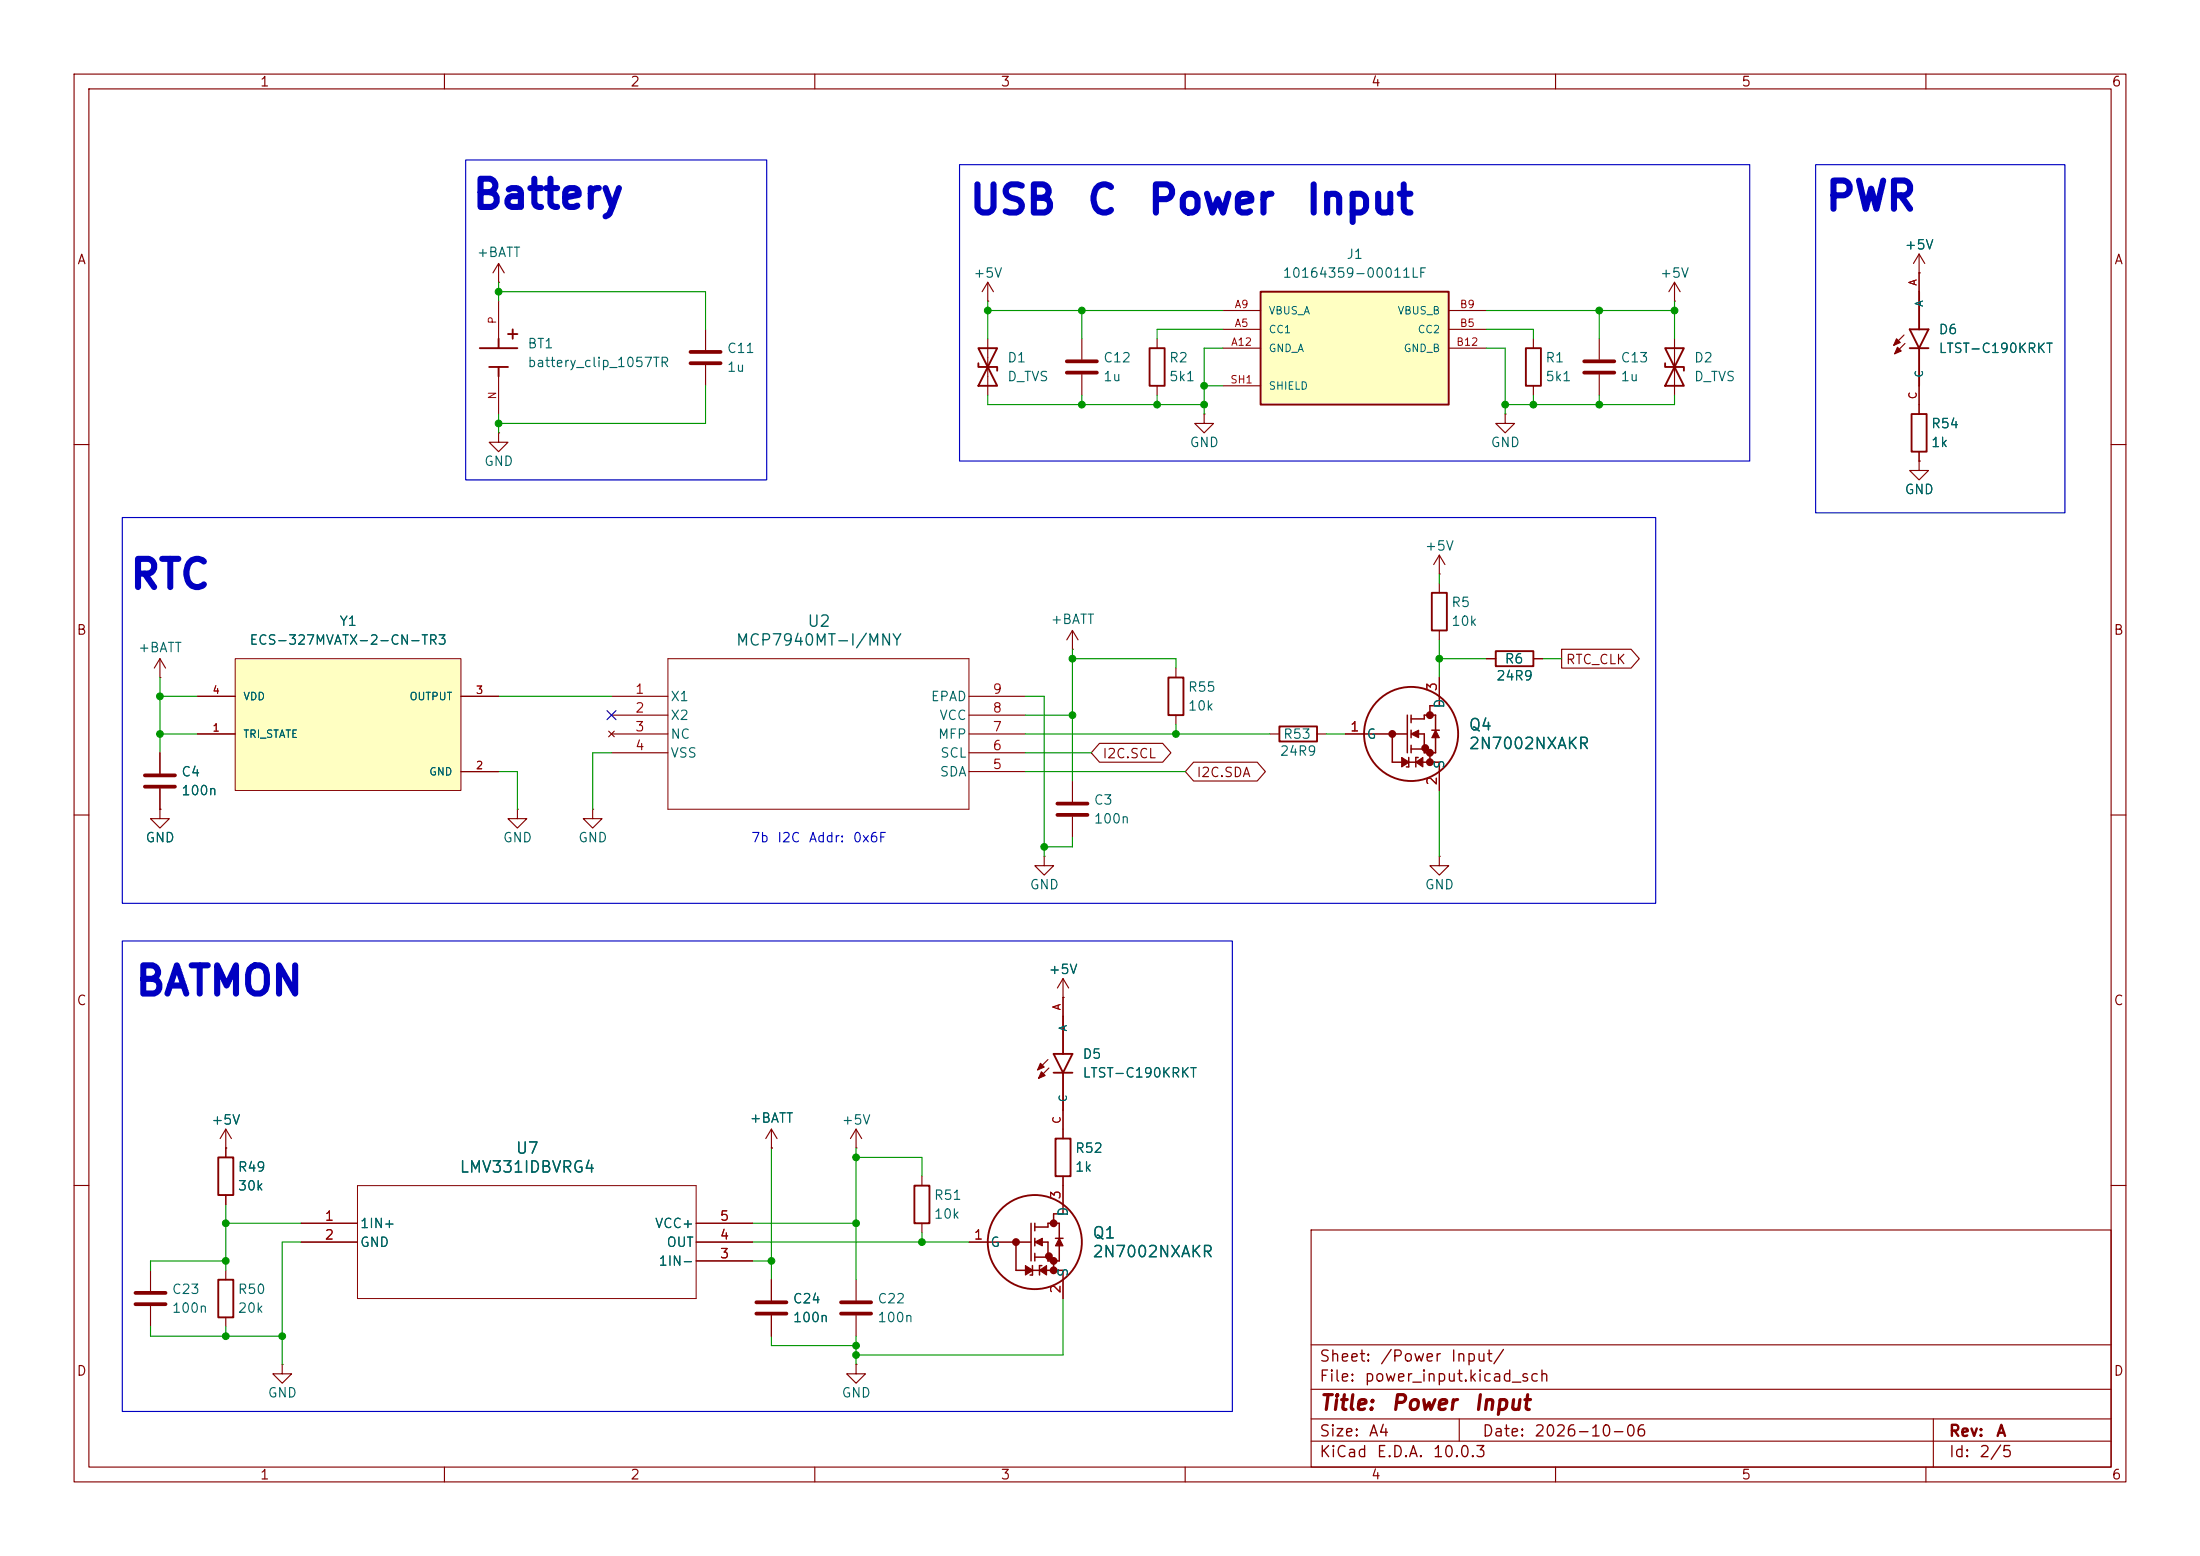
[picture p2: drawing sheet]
<svg xmlns="http://www.w3.org/2000/svg" width="297mm" height="210mm" viewBox="0 0 297 210" stroke-linecap="round" stroke-linejoin="round" font-family="sans-serif">
<g fill="none" stroke="#840000" stroke-width=".15">
<path d="M10 10h277v190h-277zM12 12h273v186h-273zM60 10v2M110 10v2M160 10v2M210 10v2M260 10v2M156.2 45.7v1.3M156.2 52.1v1.2M10 60h2M285 60h2M158.7 90.2v1.2"/>
<path d="M158.7 96.5v1.3M171.4 99.1h1.3M177.8 99.1h1.3M10 110h2M285 110h2M10 160h2M115.6 172.7v2.8M115.6 177.5v2.8M177 166h108v32h-108zM285 160h2M60 198v2M110 198v2"/>
<path d="M160 198v2M177 194.5h108M177 191.5h108M177 187.5h108M177 181.5h108M197 191.5v3M210 198v2M260 198v2M261 191.5v6.5"/>
</g>
<path d="M155.2 47h2v5.1h-2zM157.7 91.4h2.1v5.1h-2.1zM172.7 98h5.1v2.1h-5.1z" fill="none" stroke="#840000" stroke-width=".25"/>
<path d="M113.5 175.8h4.1M113.5 177.3h4.1" fill="none" stroke="#840000" stroke-width=".51"/>
<path d="M31.7 88.9h30.5v17.8h-30.5z" fill="#ffffc2"/>
<path d="M31.7 88.9h30.5v17.8h-30.5zM90.2 88.9h40.6v20.3h-40.6zM48.3 160h45.7v15.3h-45.7z" fill="none" stroke="#840000" stroke-width=".14"/>
<g fill="none" stroke="#840000" stroke-width=".15">
<path d="M67.3 38.1h.1M67.3 35.6l-.8 1.2M67.3 35.6l.8 1.2M67.3 35.6v2.5M133.3 38.1l-.7 1.3M133.3 38.1l.8 1.3M133.3 38.1v2.5M259.1 36.8h.1M259.1 34.3v5.1M259.1 34.3l-.8 1.3M259.1 34.3l.7 1.3M67.3 58.4v1.3h1.3l-1.3 1.3-1.3-1.3h1.3"/>
<path d="M67.3 58.4h.1M67.3 40.6v5.1M67.3 50.8v5.1M95.2 44.5v2.7M95.2 49.3v2.8M133.3 40.6h.1M133.3 45.7v7.6M257 45.2l-1.3 1.4M257.2 46.4l-1.4 1.4M259.1 52.1v3.8M259.1 62.2v1.3h1.2l-1.2 1.3-1.3-1.3h1.3M259.1 62.2h.1"/>
<path d="M259.1 61v1.2M21.6 91.4h.1M21.6 88.9l-.8 1.3M21.6 88.9l.8 1.3M21.6 88.9v2.5M26.7 99.1h5M26.7 94h5M62.2 94h5.1M82.2 98.7l.7 .7M82.5 99.1h7.7M82.5 94h7.7M82.5 96.5h7.7"/>
<path d="M82.9 98.7l-.7 .7M130.8 99.1h7.6M130.8 94h7.6M130.8 96.5h7.6M144.8 87.6h.1M144.8 85.1l-.8 1.3M144.8 85.1l.7 1.3M144.8 85.1v2.5M181.6 99.1h2.5M194.3 91.4v2.6M21.6 101.6v2.8M21.6 106.4v2.8"/>
<path d="M62.2 104.1h5.1M82.5 101.6h7.7M130.8 104.1h7.6M130.8 101.6h7.6M141 115.6v1.2h1.2l-1.2 1.3-1.3-1.3h1.3M141 115.6h.1M144.8 105.4v2.8M144.8 110.2v2.8M194.3 115.6v1.2h1.3l-1.3 1.3-1.3-1.3h1.3M194.3 115.6h.1M194.3 104.1v2.6M143.5 134.6h.1"/>
<path d="M143.5 132.1v5.1M143.5 132.1l-.8 1.3M143.5 132.1l.8 1.3M30.5 154.9h.1M30.5 152.4v3.8M30.5 152.4l-.8 1.3M30.5 152.4l.7 1.3M104.1 154.9h.1M104.1 152.4l-.7 1.3M104.1 152.4l.8 1.3M104.1 152.4v2.5M115.6 154.9h.1"/>
<path d="M115.6 152.4l-.8 1.3M115.6 152.4l.7 1.3M115.6 152.4v2.5M141.5 143l-1.4 1.4M141.6 144.1l-1.4 1.4M143.5 149.9v3.8M143.5 158.8v3.8M30.5 161.3v1.3M40.6 165.1h7.7M40.6 167.6h7.7M94 165.1h7.6M94 167.6h7.6"/>
<path d="M94 170.2h7.6M104.1 172.7v2.8M104.1 177.5v2.8M130.8 167.6h2.5M143.5 172.7v2.6M38.1 184.2v1.2h1.3l-1.3 1.3-1.3-1.3h1.3M38.1 184.2h.1M115.6 184.2v1.2h1.2l-1.2 1.3-1.3-1.3h1.3M115.6 184.2h.1"/>
</g>
<g fill="none" stroke="#840000" stroke-width=".25">
<path d="M259.1 39.4v5.1M64.8 47h5M66 49.5h2.6M67.3 45.7v1.3M67.3 49.5v1.3M68.6 45.1h1.2M69.2 44.5v1.2M132.1 47h2.5l-2.5 5.1h2.5zM132.1 49v.5h2.5v.5M257.8 47h2.5M257.8 44.5h2.5l-1.2 2.5zM258.1 55.9h2v5.1h-2z"/>
<path d="M259.1 47v5.1M143.5 137.2v5M29.5 156.2h2v5.1h-2zM142.2 144.8h2.6M142.2 142.2h2.6l-1.3 2.6zM142.5 153.7h2v5.1h-2zM143.5 144.8v5.1"/>
<circle cx="190.5" cy="99.1" r="6.3"/>
<circle cx="139.7" cy="167.6" r="6.3"/>
</g>
<g fill="none" stroke="#840000" stroke-width=".2">
<path d="M184.1 99.1h5.9M188 99.1v3.8h1.2M190 96.5v5.1M190.5 97h1.8v-.5h1.5v2.1M190.5 96.5v1M190.5 98.6v1M191.5 99.1h.8v2.5h1.5v-2M193.3 98.6h1M194.3 94v1.3h-1.3v1.2M190.2 102.2v1.3h-.3M190.2 102.9h4.1v1.2M190.5 100.6v1"/>
<path d="M190.5 101.1h1.8M191.5 102.2h-.4v1.3M193 101.6v1.3M133.3 167.6h5.9M137.2 167.6v3.9h1.2M139.2 165.1v5.1M139.4 170.8v1.3h-.3M139.4 171.5h4.1v1.2M139.7 165.6h1.8v-.5h1.5v2M139.7 165.1v1M139.7 167.1v1M139.7 169.2v1"/>
<path d="M139.7 169.7h1.8M140.7 170.8h-.4v1.3M140.7 167.6h.8v2.6h1.5v-2.1M142.2 170.2v1.3M142.5 167.1h1M143.5 162.6v1.2h-1.3v1.3"/>
</g>
<g fill="#840000" stroke="#840000" stroke-width=".51">
<circle cx="137.2" cy="167.6" r=".28"/>
<circle cx="141.6" cy="169.5" r=".28"/>
<circle cx="142.2" cy="165.1" r=".28"/>
<circle cx="142.2" cy="170.2" r=".28"/>
<circle cx="142.2" cy="171.5" r=".28"/>
<circle cx="188" cy="99.1" r=".28"/>
<circle cx="192.4" cy="101" r=".28"/>
<circle cx="193" cy="96.5" r=".28"/>
<circle cx="193" cy="101.6" r=".28"/>
<circle cx="193" cy="102.9" r=".28"/>
</g>
<g fill="#840000" stroke="#840000" stroke-width=".15">
<path d="M138.4 170.8l1 .7-1 .6z"/>
<path d="M140.3 171.5l1-.7v1.3z"/>
<path d="M139.7 167.6l1-.5v1z"/>
<path d="M143 167.1l.5 1h-1z"/>
<path d="M140.6 144.7l.5 .5-.9 .3z"/>
<path d="M140.5 143.5l.5 .5-.9 .4z"/>
<path d="M189.2 102.2l1 .7-1 .6z"/>
<path d="M191.1 102.9l1-.7v1.3z"/>
<path d="M190.5 99.1l1-.5v1z"/>
<path d="M193.8 98.6l.5 1h-1z"/>
<path d="M256.2 46.9l.5 .5-.9 .4z"/>
<path d="M256 45.7l.5 .5-.8 .4z"/>
</g>
<path d="M93.2 47.5h4.1M93.2 49h4.1M19.6 104.6h4M19.6 106.2h4M142.7 108.5h4.1M142.7 110h4.1M102.1 175.8h4.1M102.1 177.3h4.1" fill="none" stroke="#840000" stroke-width=".51"/>
<path d="M170.2 39.4h25.4v15.2h-25.4z" fill="#ffffc2"/>
<path d="M170.2 39.4h25.4v15.2h-25.4zM206 47h2v5.1h-2zM224.8 47h2.5l-2.5 5.1h2.5zM224.8 49v.5h2.5v.5M193.3 80h2v5.1h-2zM201.9 87.9h5.1v2h-5.1zM29.5 172.7h2v5.1h-2zM123.4 160h2.1v5.1h-2.1z" fill="none" stroke="#840000" stroke-width=".25"/>
<g fill="none" stroke="#840000" stroke-width=".15">
<path d="M226.1 38.1v2.5M226.1 38.1l-.8 1.3M226.1 38.1l.7 1.3M259.1 36.8h.1M259.1 36.8v2.6M146 45.7v2.8M146 50.5v2.8M162.6 55.9v1.3h1.2l-1.2 1.2-1.3-1.2h1.3M162.6 55.9h.1M165.1 44.5h5.1M165.1 41.9h5.1M165.1 47h5.1"/>
<path d="M165.1 52.1h5.1M195.6 44.5h5.1M195.6 41.9h5.1M195.6 47h5.1M203.2 55.9v1.3h1.3l-1.3 1.2-1.3-1.2h1.3M203.2 55.9h.1M207 45.7v1.3M207 52.1v1.2M215.9 45.7v2.8M215.9 50.5v2.8M226.1 40.6h.1M226.1 45.7v7.6"/>
<path d="M259.1 52.1v3.8M194.3 77.5h.1M194.3 74.9v2.6M194.3 78.7v1.3M194.3 74.9l-.8 1.3M194.3 74.9l.8 1.3M259.1 62.2h.1M259.1 61v1.2M26.7 99.1h5M26.7 94h5M62.2 94h5.1M181.6 99.1h2.5"/>
<path d="M194.3 85.1v1.3M194.3 91.4v2.6M200.7 88.9h1.2M207 88.9h1.3M210.8 87.6h9.4l1.1 1.3-1.1 1.3h-9.4zM21.6 109.2v1.3h1.3l-1.3 1.3-1.3-1.3h1.3M21.6 109.2h.1M21.6 101.6v2.8M21.6 106.4v2.8M62.2 104.1h5.1M69.8 109.2v1.3h1.3l-1.3 1.3-1.2-1.3h1.2M69.8 109.2h.1"/>
<path d="M80 109.2v1.3h1.3l-1.3 1.3-1.3-1.3h1.3M80 109.2h.1M148.4 100.3h8.6l1.1 1.3-1.1 1.3h-8.6l-1.1-1.3zM161.1 102.9h8.6l1.1 1.2-1.1 1.3h-8.6l-1.1-1.3zM194.3 104.1v2.6M143.5 134.6h.1M143.5 134.6v2.6M30.5 154.9h.1M30.5 154.9v1.3M104.1 154.9h.1M124.5 158.8v1.2M143.5 149.9v3.8"/>
<path d="M143.5 158.8v3.8M20.3 171.5v2.7M20.3 176.3v2.8M30.5 161.3v1.3M30.5 171.5v1.2M30.5 177.8v1.3M40.6 165.1h7.7M40.6 167.6h7.7M94 165.1h7.6M94 167.6h7.6M94 170.2h7.6M104.1 172.7v2.8"/>
<path d="M104.1 177.5v2.8M124.5 165.1v1.3M130.8 167.6h2.5M143.5 172.7v2.6"/>
</g>
<path d="M144 48.8h4.1M144 50.3h4.1M213.9 48.8h4M213.9 50.3h4M18.3 174.5h4.1M18.3 176h4.1" fill="none" stroke="#840000" stroke-width=".51"/>
<g fill="none" stroke="#009600" stroke-width=".15">
<path d="M67.3 38.1v2.5M67.3 39.4h27.9v5.1M67.3 55.9v2.5M95.2 52.1v5.1h-27.9M133.3 53.3v1.3h29.3M133.3 41.9h31.8M133.3 40.6v5.1M146 41.9v3.8M146 53.3v1.3M156.2 53.3v1.3M162.6 52.1h2.5M165.1 44.5h-8.9v1.2"/>
<path d="M165.1 47h-2.5v8.9M200.7 47h2.5v8.9M200.7 41.9h25.4M200.7 44.5h6.3v1.2M207 53.3v1.3M215.9 41.9v3.8M215.9 53.3v1.3M226.1 53.3v1.3h-22.9M226.1 40.6v5.1M194.3 77.5v1.2M21.6 99.1h5.1M21.6 91.4v10.2"/>
<path d="M21.6 94h5.1M67.3 94h15.2M138.4 99.1h33M138.4 94h2.6v21.6M138.4 96.5h6.4M144.8 87.6v17.8M144.8 88.9h13.9v1.3M158.7 97.8v1.3M179.1 99.1h2.5M194.3 88.9h6.4M194.3 86.4v5M208.3 88.9h2.5"/>
<path d="M67.3 104.1h2.5v5.1M82.5 101.6h-2.5v7.6M138.4 104.1h21.6M138.4 101.6h8.9M144.8 113v1.3h-3.8M194.3 106.7v8.9M104.1 154.9v17.8M115.6 154.9v17.8M115.6 156.2h8.9v2.6M20.3 179.1v1.2h17.8M30.5 162.6v8.9M30.5 179.1v1.2"/>
<path d="M30.5 165.1h10.1M30.5 170.2h-10.2v1.3M40.6 167.6h-2.5v16.6M101.6 165.1h14M101.6 167.6h29.2M101.6 170.2h2.5M124.5 166.4v1.2M143.5 175.3v7.6h-27.9M104.1 180.3v1.3h11.5M115.6 180.3v3.9"/>
</g>
<path d="M81.9 95.9l1.3 1.2M83.2 95.9l-1.3 1.2" fill="none" stroke="#000084" stroke-width=".15"/>
<path d="M62.9 21.6h40.6v43.2h-40.6zM129.5 22.2h106.7v40h-106.7zM245.1 22.2h33.7v47h-33.7zM16.5 69.9h207v52h-207zM16.5 127h149.9v63.5h-149.9z" fill="none" stroke="#0000c2" stroke-width=".15"/>
<g fill="#009600" stroke="#009600" stroke-width=".14">
<circle cx="30.5" cy="165.1" r=".46"/>
<circle cx="30.5" cy="170.2" r=".46"/>
<circle cx="38.1" cy="180.3" r=".46"/>
<circle cx="30.5" cy="180.3" r=".46"/>
<circle cx="115.6" cy="156.2" r=".46"/>
<circle cx="115.6" cy="165.1" r=".46"/>
<circle cx="162.6" cy="54.6" r=".46"/>
<circle cx="156.2" cy="54.6" r=".46"/>
<circle cx="146" cy="54.6" r=".46"/>
<circle cx="207" cy="54.6" r=".46"/>
<circle cx="203.2" cy="54.6" r=".46"/>
<circle cx="215.9" cy="41.9" r=".46"/>
<circle cx="215.9" cy="54.6" r=".46"/>
<circle cx="226.1" cy="41.9" r=".46"/>
<circle cx="67.3" cy="39.4" r=".46"/>
<circle cx="133.3" cy="41.9" r=".46"/>
<circle cx="146" cy="41.9" r=".46"/>
<circle cx="162.6" cy="52.1" r=".46"/>
<circle cx="67.3" cy="57.2" r=".46"/>
<circle cx="124.5" cy="167.6" r=".46"/>
<circle cx="115.6" cy="182.9" r=".46"/>
<circle cx="104.1" cy="170.2" r=".46"/>
<circle cx="115.6" cy="181.6" r=".46"/>
<circle cx="158.7" cy="99.1" r=".46"/>
<circle cx="194.3" cy="88.9" r=".46"/>
<circle cx="144.8" cy="88.9" r=".46"/>
<circle cx="141" cy="114.3" r=".46"/>
<circle cx="144.8" cy="96.5" r=".46"/>
<circle cx="21.6" cy="94" r=".46"/>
<circle cx="21.6" cy="99.1" r=".46"/>
</g>
<g font-size="3.8" fill="#0000c2">
<text x="63.6" y="29.1">Battery</text>
<text x="130.7" y="29.8">USB</text>
<text x="146.5" y="29.8">C</text>
<text x="154.8" y="29.8">Power</text>
<text x="176.1" y="29.8">Input</text>
<text x="246.2" y="29.3">PWR</text>
<text x="17.3" y="80.4">RTC</text>
<text x="18.1" y="135.3">BATMON</text>
</g>
<g font-size="2" fill="#840000">
<text x="178" y="190.8">Title:</text>
<text x="187.7" y="190.8">Power</text>
<text x="198.8" y="190.8">Input</text>
</g>
<g font-size="1.5" fill="#006464">
<text x="99.2" y="87.5">MCP7940MT-I/MNY</text>
<text x="108.9" y="85">U2</text>
<text x="198.2" y="101.5">2N7002NXAKR</text>
<text x="198.2" y="99">Q4</text>
<text x="61.9" y="158.6">LMV331IDBVRG4</text>
<text x="69.5" y="156.1">U7</text>
<text x="147.4" y="167.5">Q1</text>
<text x="147.4" y="170.1">2N7002NXAKR</text>
</g>
<g font-size="1.5" fill="#840000">
<text x="178" y="184.2">Sheet:</text>
<text x="186.2" y="184.2">/Power</text>
<text x="195.7" y="184.2">Input/</text>
<text x="178" y="186.9">File:</text>
<text x="184.1" y="186.9">power_input.kicad_sch</text>
<text x="178" y="197.1">KiCad</text>
<text x="178" y="194.3">Size:</text>
<text x="184.7" y="194.3">A4</text>
<text x="185.7" y="197.1">E.D.A.</text>
<text x="193.3" y="197.1">10.0.3</text>
<text x="200" y="194.3">Date:</text>
<text x="207" y="194.3">2026-10-06</text>
<text x="263" y="194.3">Rev:</text>
<text x="263" y="197.1">Id:</text>
<text x="267.1" y="197.1">2/5</text>
<text x="269.4" y="194.3">A</text>
</g>
<g font-size="1.3" fill="#840000">
<text x="35" y="12">1</text>
<text x="85" y="12">2</text>
<text x="135" y="12">3</text>
<text x="185" y="12">4</text>
<text x="235" y="12">5</text>
<text x="285" y="12">6</text>
<text x="10.3" y="36">A</text>
<text x="285.3" y="36">A</text>
<text x="10.3" y="86">B</text>
<text x="211.3" y="90">RTC_CLK</text>
<text x="285.3" y="86">B</text>
<text x="148.7" y="102.7">I2C.SCL</text>
<text x="161.4" y="105.2">I2C.SDA</text>
<text x="10.3" y="136">C</text>
<text x="285.3" y="136">C</text>
<text x="10.3" y="186">D</text>
<text x="285.3" y="186">D</text>
<text x="35" y="200">1</text>
<text x="85" y="200">2</text>
<text x="135" y="200">3</text>
<text x="185" y="200">4</text>
<text x="235" y="200">5</text>
<text x="285" y="200">6</text>
</g>
<g font-size="1.3" fill="#006464">
<text x="64.3" y="35">+BATT</text>
<text x="181.7" y="35.3">J1</text>
<text x="257" y="34">+5V</text>
<text x="131.3" y="37.8">+5V</text>
<text x="173.1" y="37.8">10164359-00011LF</text>
<text x="224" y="37.8">+5V</text>
<text x="71.1" y="47.3">BT1</text>
<text x="98.1" y="48">C11</text>
<text x="261.6" y="45.4">D6</text>
<text x="261.6" y="48">LTST-C190KRKT</text>
<text x="71.1" y="49.9">battery_clip_1057TR</text>
<text x="98.1" y="50.5">1u</text>
<text x="135.9" y="49.2">D1</text>
<text x="135.9" y="51.8">D_TVS</text>
<text x="148.9" y="51.8">1u</text>
<text x="148.9" y="49.2">C12</text>
<text x="157.7" y="49.2">R2</text>
<text x="157.7" y="51.8">5k1</text>
<text x="208.5" y="49.2">R1</text>
<text x="208.5" y="51.8">5k1</text>
<text x="218.7" y="51.8">1u</text>
<text x="218.7" y="49.2">C13</text>
<text x="228.6" y="49.2">D2</text>
<text x="228.6" y="51.8">D_TVS</text>
<text x="260.6" y="58.1">R54</text>
<text x="65.3" y="63.2">GND</text>
<text x="160.5" y="60.7">GND</text>
<text x="201.2" y="60.7">GND</text>
<text x="260.6" y="60.7">1k</text>
<text x="257" y="67">GND</text>
<text x="192.3" y="74.6">+5V</text>
<text x="195.8" y="82.3">R5</text>
<text x="18.6" y="88.3">+BATT</text>
<text x="33.6" y="87.3">ECS-327MVATX-2-CN-TR3</text>
<text x="45.7" y="84.8">Y1</text>
<text x="141.7" y="84.5">+BATT</text>
<text x="195.8" y="84.8">10k</text>
<text x="203" y="89.9">R6</text>
<text x="90.4" y="95">X1</text>
<text x="125.6" y="95">EPAD</text>
<text x="160.3" y="93.7">R55</text>
<text x="195.3" y="95.7" transform="rotate(-90 195.3 95.7)">D</text>
<text x="201.9" y="92.2">24R9</text>
<text x="90.4" y="97.5">X2</text>
<text x="90.4" y="100">NC</text>
<text x="126.5" y="100">MFP</text>
<text x="126.7" y="97.5">VCC</text>
<text x="160.3" y="96.2">10k</text>
<text x="173.1" y="100">R53</text>
<text x="184.4" y="100">G</text>
<text x="24.4" y="105.1">C4</text>
<text x="24.4" y="107.7">100n</text>
<text x="90.4" y="102.6">VSS</text>
<text x="126.8" y="105.1">SDA</text>
<text x="126.8" y="102.6">SCL</text>
<text x="172.7" y="102.3">24R9</text>
<text x="195.3" y="103.9" transform="rotate(-90 195.3 103.9)">S</text>
<text x="147.6" y="108.9">C3</text>
<text x="147.6" y="111.5">100n</text>
<text x="19.6" y="114">GND</text>
<text x="67.8" y="114">GND</text>
<text x="78" y="114">GND</text>
<text x="138.9" y="120.4">GND</text>
<text x="192.3" y="120.4">GND</text>
<text x="141.5" y="131.8">+5V</text>
<text x="146.1" y="143.2">D5</text>
<text x="146.1" y="145.8">LTST-C190KRKT</text>
<text x="28.4" y="152.1">+5V</text>
<text x="101.1" y="151.8">+BATT</text>
<text x="113.5" y="152.1">+5V</text>
<text x="145" y="155.9">R52</text>
<text x="32" y="161">30k</text>
<text x="32" y="158.5">R49</text>
<text x="145" y="158.5">1k</text>
<text x="48.5" y="166.1">1IN+</text>
<text x="88.3" y="166.1">VCC+</text>
<text x="126" y="164.8">10k</text>
<text x="126" y="162.3">R51</text>
<text x="144.5" y="164.3" transform="rotate(-90 144.5 164.3)">D</text>
<text x="48.5" y="168.6">GND</text>
<text x="88.8" y="171.2">1IN-</text>
<text x="89.9" y="168.6">OUT</text>
<text x="133.6" y="168.6">G</text>
<text x="144.5" y="172.5" transform="rotate(-90 144.5 172.5)">S</text>
<text x="23.1" y="177.5">100n</text>
<text x="23.1" y="175">C23</text>
<text x="32" y="177.5">20k</text>
<text x="32" y="175">R50</text>
<text x="106.9" y="178.8">100n</text>
<text x="106.9" y="176.2">C24</text>
<text x="118.4" y="178.8">100n</text>
<text x="118.4" y="176.2">C22</text>
<text x="36.1" y="188.9">GND</text>
<text x="113.5" y="188.9">GND</text>
</g>
<g font-size="1.3" fill="#a90000">
<text x="85.7" y="94">1</text>
<text x="133.9" y="94">9</text>
<text x="194.3" y="93.4" transform="rotate(-90 194.3 93.4)">3</text>
<text x="85.7" y="96.5">2</text>
<text x="85.7" y="99">3</text>
<text x="85.7" y="101.6">4</text>
<text x="133.9" y="101.6">6</text>
<text x="133.9" y="99">7</text>
<text x="133.9" y="96.5">8</text>
<text x="182.2" y="99">1</text>
<text x="133.9" y="104.1">5</text>
<text x="194.3" y="106.1" transform="rotate(-90 194.3 106.1)">2</text>
<text x="143.5" y="162" transform="rotate(-90 143.5 162)">3</text>
<text x="43.7" y="165.1">1</text>
<text x="43.7" y="167.6">2</text>
<text x="97.1" y="167.6">4</text>
<text x="97.1" y="165.1">5</text>
<text x="131.4" y="167.6">1</text>
<text x="97.1" y="170.2">3</text>
<text x="143.5" y="174.7" transform="rotate(-90 143.5 174.7)">2</text>
</g>
<g font-size="1.3" fill="#0000c2">
<text x="101.3" y="114">7b</text>
<text x="104.8" y="114">I2C</text>
<text x="109.1" y="114">Addr:</text>
<text x="115" y="114">0x6F</text>
</g>
<g font-size="1" fill="#a90000">
<text x="166.6" y="41.8">A9</text>
<text x="197" y="41.8">B9</text>
<text x="259" y="38.7" transform="rotate(-90 259 38.7)">A</text>
<text x="67.2" y="43.8" transform="rotate(-90 67.2 43.8)">P</text>
<text x="166.1" y="46.9">A12</text>
<text x="166.6" y="44.4">A5</text>
<text x="196.5" y="46.9">B12</text>
<text x="197" y="44.4">B5</text>
<text x="67.2" y="54" transform="rotate(-90 67.2 54)">N</text>
<text x="166" y="52">SH1</text>
<text x="259" y="54" transform="rotate(-90 259 54)">C</text>
<text x="28.6" y="93.9">4</text>
<text x="64.2" y="93.9">3</text>
<text x="28.6" y="99">1</text>
<text x="64.2" y="104.1">2</text>
<text x="143.4" y="136.5" transform="rotate(-90 143.4 136.5)">A</text>
<text x="143.4" y="151.8" transform="rotate(-90 143.4 151.8)">C</text>
</g>
<g font-size="1" fill="#006464">
<text x="259.9" y="41.5" transform="rotate(-90 259.9 41.5)">A</text>
<text x="171.2" y="45.2">CC1</text>
<text x="171.2" y="42.7">VBUS_A</text>
<text x="171.2" y="47.8">GND_A</text>
<text x="188.6" y="42.7">VBUS_B</text>
<text x="189.4" y="47.8">GND_B</text>
<text x="191.3" y="45.2">CC2</text>
<text x="171.2" y="52.8">SHIELD</text>
<text x="259.9" y="51.1" transform="rotate(-90 259.9 51.1)">C</text>
<text x="32.8" y="94.8">VDD</text>
<text x="55.2" y="94.8">OUTPUT</text>
<text x="32.8" y="99.8">TRI_STATE</text>
<text x="57.9" y="104.9">GND</text>
<text x="144.3" y="139.3" transform="rotate(-90 144.3 139.3)">A</text>
<text x="144.3" y="148.8" transform="rotate(-90 144.3 148.8)">C</text>
</g>
</svg>
